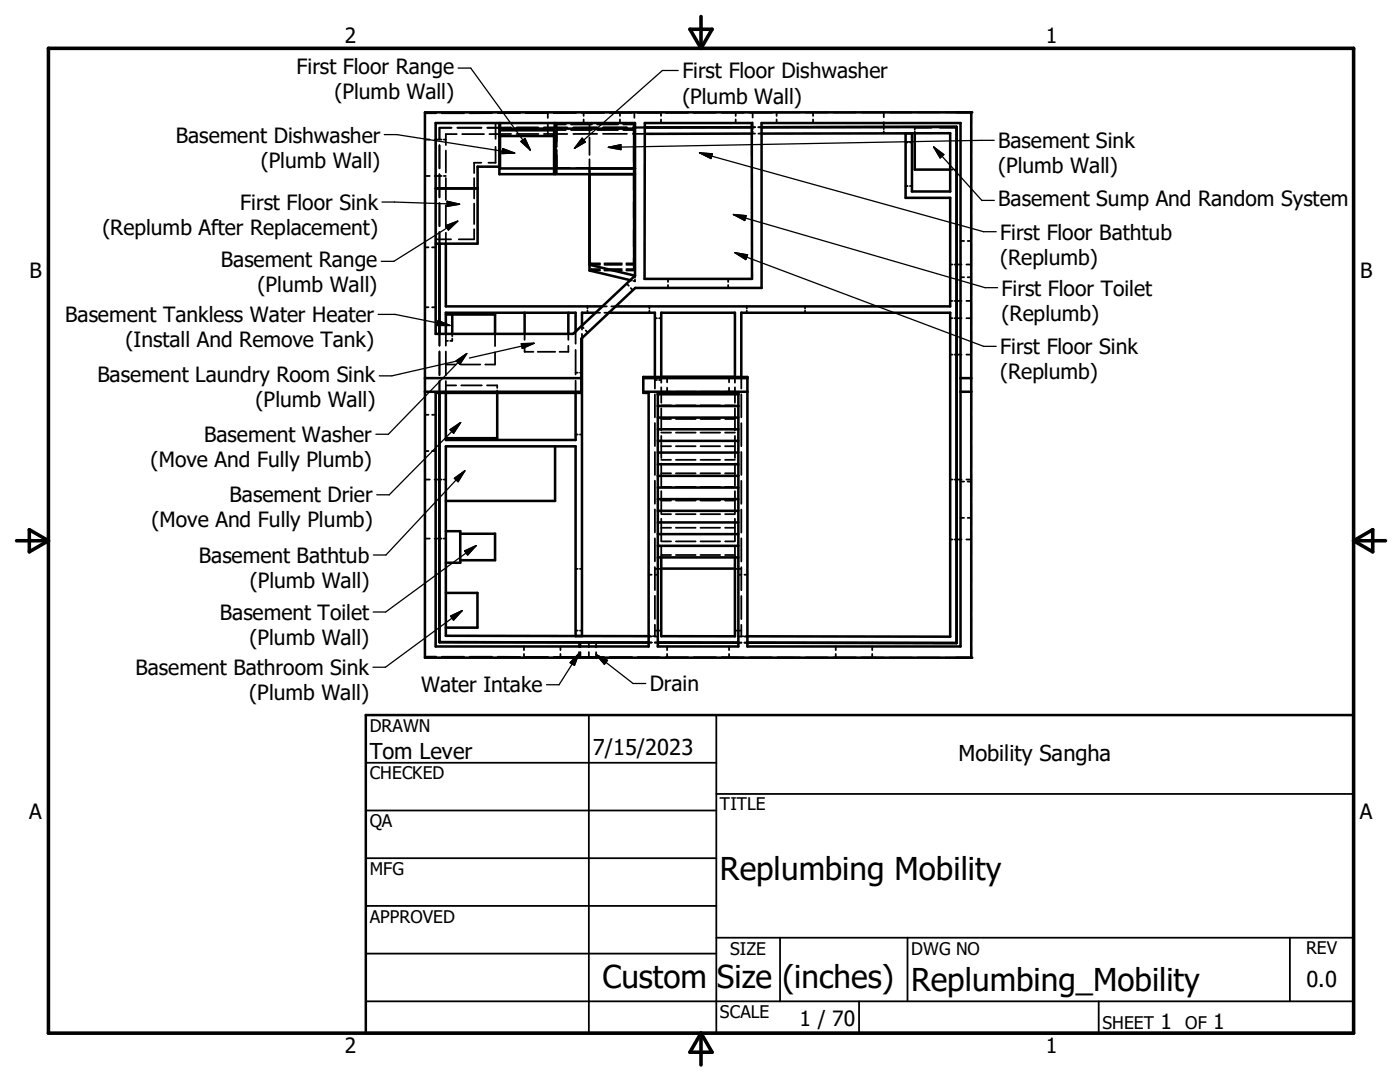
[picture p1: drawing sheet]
<svg xmlns="http://www.w3.org/2000/svg" width="279mm" height="216mm" viewBox="0 0 279 216" stroke-linecap="round" stroke-linejoin="round" font-family="sans-serif">
<g fill="none" stroke="#000" stroke-width=".51">
<path d="M84.8 22.4h109v108.8h-109zM86.9 24.6h39.8v30.4l-12.3 11.6h-27.5zM86.9 37.6h8.4M99.7 25.5h.1M99.7 33.3h-4.4v15.3h-8.4M99.7 24.6v10.2h10.9v-9.1h-10.9M99.7 27.1h10.9M99.8 24.6v1.4h10.9M110.7 25.5h.1M110.7 26.7h.1M110.7 24.6v9h-10.9v-6.5M110.8 33.6h15.9"/>
<path d="M110.8 24.6v10.2h15.9M110.8 25.7h15.9M117.6 33.6v20.4l8.2 1.9M128.7 24.6h21.3l.1 31h-21.5zM150 25.4h-21.3M150 26.7h-21.3M152 25.4l38.9-.1v103l-41.7-.1M180.7 26.6v12.9h8.9v21.6h-66.7M180.7 26.6h8.9v11.6h-7.6v-11.6M180.7 26.6l-28.7 .1M182.6 26.6v7.2h7M87.7 48.6v18"/>
<path d="M89 48.6v12.5h31.2M117.6 52.8l9.1 2.2M84.8 75.5h31.2M84.8 78.2h31.2M86.9 78.4h29.1v-10.8l10.8-10.1h25.2v-32.9h39.7v104.4h-42.5v-53.8h-20.8v3.2h1.1v50.6h-42.6zM87.7 78.4v49.7l41.8 .1M89 78.4v9.4h25.9v-9.4M89 62.8h9.8v3.8M90.3 62.8v3.8M99.2 78.4v9h-10.2M104.7 62.4v4.2M113.4 62.4v4.2"/>
<path d="M114.9 66.2v-3.8h-25.9v4.2M116.1 67.5v59.4M118.9 62.4h-2.8v2.5M121.5 62.4h9.2v12.8M128.4 75.5h20.8M128.4 78.2h20.8M131.3 78.4h16.1v50.6h-16.1zM131.3 78.7h16.1M132 75.2v-12.8h14.7v12.8M132 75.2h14.7M147.9 75.2v-12.8h41.7v64.6h-40.4M191.7 75.5h2.1"/>
<path d="M191.7 78.2h2.1M89 89.1h25.9v37.8h-25.9zM110.8 89.1v10.9h-21.8M131.3 81h16.1M131.3 83.3h16.1M131.3 85.7h16.1M131.3 88h16.1M131.3 90.3h16.1M131.3 92.6h16.1M131.3 95h16.1M131.3 97.3h16.1M131.3 99.6h16.1"/>
<path d="M89 118.3h6.3v6.9h-6.3M89 106h2.9v6.3h-2.9M91.9 106.5h6.9v5.3h-6.9M131.3 108.9h16.1M131.3 111.2h16.1M131.3 101.9h16.1M131.3 104.2h16.1M131.3 106.6h16.1M132 111.2v15.7l14.7 .1v-15.8M132 113.5h14.7M114.9 126.9h14.6M131.3 128.2h16.1"/>
<path d="M73 142.7h197.1v63.5h-197.1z"/>
</g>
<g fill="none" stroke="#000" stroke-width=".36">
<path d="M84.8 27.9h1M84.8 35.1h1M84.8 22.6h2.2M86.7 27.9h1.4M86.7 35.1h1.4M87.7 29v4.6M87.7 34.8v4.6M88.2 22.6h4.4M88.6 27.9h.4M88.6 35.1h.4M89 30v4.4M89 35.5v4.4"/>
<path d="M90.1 25.5h-2.4v2.3M91.2 26.8h-2.2v2.1M91.3 25.5h4.8M92.2 26.8h4.4M94.6 35.5v4.1M96 32.5h-1.4v2M97.3 25.5h2.4M98.2 22.6h-4.5M98.9 24.6v3.1M98.9 29.3v3.2h-1.4M99.3 22.6h4.5M99.8 26v.4"/>
<path d="M99.8 26.8v.3M102 25.5h-2.2M102 26.7l-4.3 .1M103.1 25.5h4.3M103.1 26.7h4.3M104.9 22.6h4.5M108.5 25.5h2.2M108.5 26.7h2.2M109.3 22.6v.9M109.3 24.5v1.4M109.3 26.3v.4M110.8 25.5h2.4"/>
<path d="M110.8 26.7h2.4M110.8 24.8h2.1M110.8 33.3h.1M110.8 25.9h2.1M110.8 34.4h.1M111 33.3h.1M111.1 24.8v4.5M111.1 29.9v4.5h-.1M111.1 33.5h2.6M114 24.8h4.1M114 25.9h4.1M115 22.5l-4.5 .1"/>
<path d="M116.1 22.5h4.4M116.5 22.4v.7M116.5 23.8v.8M117.6 24.8v1.8M117.6 27.4v3.5M117.6 31.8v1.7h-2.6M119.2 25.4l-4.8 .1M119.2 26.7h-4.8M119.2 24.8h4.1M119.2 25.9h4.1M120.3 26.7h4.8M120.4 25.4h4.7"/>
<path d="M123.7 22.4v.7M123.7 23.8v.8M124.4 24.8h2.1M124.4 25.9h2.1M126.1 22.5h-4.4M126.3 25.4h2.4M126.3 26.7h2.4M126.5 24.6v29.1M126.6 22.5v1M126.6 24.5v1.3M126.6 26.3v.4M127.3 22.5h4.4"/>
<path d="M131.9 22.4v.7M131.9 23.8v.8M132.8 22.5h4.5M142.9 22.5h-4.5M144 22.5h4.5M146.8 22.4v.7M146.8 23.8v.8M149.6 22.5h4.4M150 25.4h.7M150 26.7h.7M150.2 22.5v1M150.2 24.4v1.4"/>
<path d="M150.2 26.2v.5M151.3 25.4h.7M151.3 26.7h.7M155 22.4v.7M155 23.8v.8M155.2 22.5h4.4M160.8 22.5h4.4M162.3 22.4v.7M162.3 23.8v.8M170.8 22.4l-4.5 .1M171.9 22.4h4.5M176.4 22.4v1"/>
<path d="M176.4 24.4v1.4M176.4 26.2v.4M177.5 22.4h4.5M180.7 37.1h.5M180.7 28.4h.5M181.6 37.1h.4M181.6 28.4h.4M182.6 26.2v.4M183.1 22.4h4.5M185.9 25.5h-3.3v.4M187.6 25.5h3.3M188.7 22.4h2.2"/>
<path d="M189.6 33.8h.5M190.5 33.8h.4M193.8 22.4v2.3M193.8 25.8v4.6M193.8 31.6v4.6M193.8 37.3v4.6M84.8 49.4h.7M86.2 49.4h.7M86.9 47.8h3.1M87.7 40.5v4.6M87.7 46.3v2.3M89 41v4.3"/>
<path d="M89 46.4v2.2M94.6 45.7v2.1h-3.1M94.6 40.6v4.1M118 52.8h1.8M118 53.9v.1h1.8M119.8 52.6h-1.8v.1M119.8 53.7h-1.8v.1M120.6 52.6h3.5M120.6 53.7h3.5M120.6 52.8h3.5M120.6 54h3.5M125 52.6h1.7"/>
<path d="M125 53.7h1.7M125 52.8h1.7M125 54h1.7M125 56.6l.5 .4M125.8 55.9l.3 .1M125.9 57.5l.4 .4M126.7 55.8v.3h-.3M126.7 55v.4M133.3 55.6v.7M133.3 56.9v.6M145.3 55.6v.7M145.3 56.9v.6"/>
<path d="M189.6 52.8h.5M190.5 52.8h1.4M191.7 55.3h.7M191.7 48.1h.7M192.9 52.8h.9M193.1 55.3h.7M193.1 48.1h.7M193.8 43v4.6M193.8 48.8v4.5M193.8 54.5v4.6M84.8 61.3h.7M86.2 61.3h.7"/>
<path d="M87.7 66.6v2.4M87.7 70.1v4.8M87.7 76v2.4M89 66.6v2.4M89 70.1v4.8M89 76v2.4M89 76.9h2M89 72.7h1.9M89 68h.4M90.3 66.6v.5M90.3 67.6v.4h-.5M91.9 72.7h3.9"/>
<path d="M92.1 76.9h4.1M97.2 76.9h2v.5M98.8 66.6v2.5M98.8 70.3v2.4h-2M99.2 77.9v.5M104.7 69v1.2h1.8M104.7 66.6v1.2M107.3 70.2h3.5M113.4 66.6v1.2M113.4 69v1.2h-1.7M114.9 66.2v2.4M114.9 69.8v4.9"/>
<path d="M114.9 76v2.4M114.9 74.4h.4M115.7 74.4h.4M116.1 65l.4 .5M116.1 64.9v.9M116.1 66.6v.9M116.9 65.9l.4 .5M117.2 61.1v.5M117.2 62v.4M118.9 62.4h.9M120.2 61.1h.9M120.6 62.4h.9"/>
<path d="M122 61.1h.9M129.6 61.1v.5M129.6 62v.4M130.7 75.8h.4M130.7 63.5h.4M130.7 75.2v2.3M130.7 78.7v4.6M131.5 75.8h.5M131.5 63.5h.5M132 75.2v.1M132 75.4v1M132 77.3v3.1"/>
<path d="M132 78.2h1.9M133.1 75.2v1.1M133.1 77.4v1M134.9 78.2h3.9M139.8 78.2h3.9M144.7 78.2h2M145.5 75.2v1.1M145.5 77.4v1M146.7 75.2v.1M146.7 75.4v1M146.7 77.3v3.1M147.9 75.2v2.3"/>
<path d="M147.9 78.7v4.6M149 61.1v.5M149 62v.4M160.7 61.1v.5M160.7 62v.4M189.6 63.5h.5M189.6 60h.5M189.6 70.8h.5M190.5 63.5h1.4M190.5 60h1.4M190.5 70.8h1.4M192.9 63.5h.9"/>
<path d="M192.9 60h.9M192.9 70.8h.9M193.8 60.2v4.6M193.8 65.9v4.6M193.8 71.7v4.5M193.8 77.4v4.6M84.8 95.7h1M84.8 82.8h.7M84.8 90h.7M86.2 82.8h.7M86.2 90h.7M86.7 95.7h1.4"/>
<path d="M88.6 95.7h.4M114.9 86.7h.4M115.7 86.7h.4M130.7 84.4v4.6M130.7 90.2v4.6M130.7 95.9v4.6M132 81.5v4.4M132 87v4.4M132 92.5v4.4M132 98v4.4M132 80.9h1.9M132 83.6h1.9"/>
<path d="M132 86.3h1.9M132 89h1.9M132 91.8h1.9M132 94.4h1.9M132 97.2h1.9M132 99.9h1.9M134.9 80.9h3.9M134.9 83.6h3.9M134.9 86.3h3.9M134.9 89h3.9M134.9 91.8h3.9M134.9 94.4h3.9"/>
<path d="M134.9 97.2h3.9M134.9 99.9h3.9M139.8 80.9h3.9M139.8 83.6h3.9M139.8 86.3h3.9M139.8 89h3.9M139.8 91.8h3.9M139.8 94.4h3.9M139.8 97.2h3.9M139.8 99.9h3.9M144.7 80.9h2M144.7 83.6h2"/>
<path d="M144.7 86.3h2M144.7 89h2M144.7 91.8h2M144.7 94.4h2M144.7 97.2h2M144.7 99.9h2M146.7 81.5v4.4M146.7 87v4.4M146.7 92.5v4.4M146.7 98v4.4M147.9 84.4v4.6M147.9 90.2v4.6"/>
<path d="M147.9 95.9v4.6M189.6 95.7h.5M190.5 95.7h1.4M191.7 96.1h.7M192.9 95.7h.9M193.1 96.1h.7M193.8 83.1v4.6M193.8 88.8v4.6M193.8 94.6v4.6M84.8 107.5h1M86.7 107.5h1.4M88.6 107.5h.4"/>
<path d="M114.9 113.5h.4M115.7 113.5h.4M129.5 114.7h.6M130.7 114.7h.6M130.7 101.7v4.5M130.7 107.4v4.6M130.7 113.2v4.6M130.7 118.9v4.6M130.7 113.5h.4M131.5 113.5h.5M132 103.5v4.4M132 109v2.2"/>
<path d="M132 110.7h1.9M132 102.6h1.9M132 105.3h1.9M132 108h1.9M134.9 110.7h3.9M134.9 102.6h3.9M134.9 105.3h3.9M134.9 108h3.9M139.8 110.7h3.9M139.8 102.6h3.9M139.8 105.3h3.9M139.8 108h3.9"/>
<path d="M144.7 110.7h2M144.7 102.6h2M144.7 105.3h2M144.7 108h2M146.7 103.5v4.4M146.7 109v2.2M146.7 113.5h.4M147.4 114.7h.6M147.5 113.5h.4M147.9 101.7v4.6M147.9 107.4v4.6M147.9 113.2v4.6"/>
<path d="M147.9 118.9v4.6M148.6 114.7h.6M189.6 107.6h.5M190.5 107.6h1.4M191.7 103.3h.7M192.9 107.6h.9M193.1 103.3h.7M193.8 100.3v4.6M193.8 106v4.6M193.8 111.8v4.5M193.8 117.5v4.6M84.8 131h2.2"/>
<path d="M88.2 131.1h4.4M93.7 131.1h4.5M99.3 131.1h4.5M104.6 129v.7M104.6 130.5v.7M104.9 131.1h4.5M110.5 131.1h4.5M111.8 129v.7M111.8 130.5v.7M114.9 125.8h.4M115.6 128.2v.9M115.6 130.1v1"/>
<path d="M115.7 125.8h.4M115.8 130.1v1M115.8 128.2v.9M116.1 131.1h4.4M117.5 128.2v.9M117.5 130.1v1M119 128.2v1M119 130.1v1M121.7 131.1h4.4M127.3 131.1h4.4M129.5 126.9h.4M129.5 128.2h.6"/>
<path d="M129.5 127h.6M130.7 128.2h.6M130.7 127h.6M130.7 124.7v2.2h-.4M130.7 125.8h.4M131.5 125.8h.5M132.8 131.1h4.5M133.1 129v.7M133.1 130.5v.7M138.4 131.1h4.5M144 131.1l4.5 .1M145.5 129v.7"/>
<path d="M145.5 130.5v.7M146.7 125.8h.4M147.4 128.2h.6M147.4 127h.6M147.5 125.8h.4M147.9 124.7v2.3h.4M148.6 128.2h.6M148.6 127h.6M148.8 127h.4M149.6 131.2h4.4M155.2 131.2h4.4M160.8 131.2h4.4"/>
<path d="M166.3 131.2h4.5M166.8 129v.7M166.8 130.5v.7M171.9 131.2h4.5M174.1 129v.7M174.1 130.5v.7M177.5 131.2h4.5M183.1 131.2h4.5M188.7 131.2h2.2M193.8 123.2v4.6M193.8 128.9v2.3M73 152.2h70"/>
<path d="M117.5 142.7v63.5M143 158.4h127.1M143 142.7v63.5M73 161.7h70M73 171.2h70M73 180.8h70M73 190.3h70M73 199.8h197.1M143 187.1h127.1M155.7 187.1v12.7M171.4 199.8v6.4M181.1 187.1v12.7"/>
<path d="M219.3 199.8v6.4M257.4 187.1v12.7"/>
</g>
<g fill="#000">
<circle cx="193.8" cy="22.4" r=".25"/>
<circle cx="193.8" cy="131.2" r=".25"/>
</g>
<path d="M9.7 9.6h260.4v196.6h-260.4zM137.7 5.8h4.4l-2.2 3.8zM139.9 3.3v6.3M3.3 107.9h6.4M5.8 105.7l3.9 2.2-3.9 2.2zM270.1 107.9h6.4M270.1 107.9l3.9-2.2v4.4zM139.9 206.2v6.3M139.9 206.2l2.2 3.8h-4.4z" fill="none" stroke="#000" stroke-width=".71"/>
<g fill="none" stroke="#000" stroke-width=".25">
<path d="M91.4 13.6h2.5l11.9 16.4M135.4 14.1h-3.2l-17.6 15.5M76.7 26.9h2.5l23.5 3.6M100.3 29.7l2.4 .8-2.5 .1zM104 28.2l.8-.6 1 2.4zM116.2 27.6l.6 .7-2.2 1.3zM121.4 29.4l2.5-.5v1zM139.6 30.5l56.7 15.7h2.5M139.6 30.5l2.6 .2-.3 .9zM186.3 29.3l9.6 10.7h2.5M186.3 29.3l2.1 1.5-.8 .7zM198.4 28l-77 1.4"/>
<path d="M76.2 40.3l15.5 .4M89 45l2.3-.9-1.8 1.8zM89.2 40.2l2.5 .5-2.5 .5zM91.3 44.1l-12.7 8h-2.5M146.4 42.8l50.2 14.6h2.5M146.4 42.8l2.5 .2-.3 1zM146.7 50.4l49.6 18.7h2.5M146.7 50.4l2.5 .5-.4 .9zM75.5 62.7h3.4l10.9 2.2M87.4 64l2.4 .9h-2.6zM91 72l2.1-1.4-1.3 2.1zM91.2 72l-13 3h-2.5"/>
<path d="M93.1 70.6l-15.6 16.1h-2.5M104 68.6l2.6-.1-2.4 1zM106.6 68.5l-12.9 2.9M89.8 85.7l2.1-1.4-1.4 2.1zM90.7 95.4l2.1-1.5-1.4 2.2zM91.9 84.3l-14.2 14.4h-2.5M92.8 93.9l-15.8 16.8h-2.5M92.7 109.9l2.3-1-1.7 1.8zM95 108.9l-18 13.2h-2.5M89.9 122.9l2.3-1.1-1.7 1.9zM92.2 121.8l-15.3 11.3h-2.5M115.6 130.4l-4 6.2h-2.5"/>
<path d="M115.6 130.4l-1 2.4-.8-.6zM119 130.6l7.3 5.8h2.6M119 130.6l2.2 1.2-.6 .8z"/>
</g>
<g fill="#000" stroke="#000" stroke-width=".25">
<path d="M100.3 29.7l2.4 .8-2.5 .1zM104 28.2l.8-.6 1 2.4zM116.2 27.6l.6 .7-2.2 1.3zM121.4 29.4l2.5-.5v1zM139.6 30.5l2.6 .2-.3 .9zM186.3 29.3l2.1 1.5-.8 .7zM89.2 40.2l2.5 .5-2.5 .5zM89 45l2.3-.9-1.8 1.8zM146.4 42.8l2.5 .2-.3 1zM146.7 50.4l2.5 .5-.4 .9zM87.4 64l2.4 .9h-2.6zM91 72l2.1-1.4-1.3 2.1z"/>
<path d="M104 68.6l2.6-.1-2.4 1zM89.8 85.7l2.1-1.4-1.4 2.1zM90.7 95.4l2.1-1.5-1.4 2.2zM92.7 109.9l2.3-1-1.7 1.8zM89.9 122.9l2.3-1.1-1.7 1.9zM115.6 130.4l-1 2.4-.8-.6zM119 130.6l2.2 1.2-.6 .8z"/>
</g>
<g font-size="6.3">
<text x="143.7" y="175.6">Replumbing Mobility</text>
<text x="120.2" y="197.1">Custom Size (inches)</text>
<text x="181.9" y="197.7">Replumbing_Mobility</text>
</g>
<g font-size="4.4">
<text x="73.8" y="151.4">Tom Lever</text>
<text x="118.3" y="150.7">7/15/2023</text>
<text x="191.3" y="151.8">Mobility Sangha</text>
<text x="260.7" y="196.9">0.0</text>
</g>
<g font-size="4.2">
<text x="68.8" y="8.7">2</text>
<text x="208.7" y="8.7">1</text>
<text x="59.2" y="14.7">First Floor Range</text>
<text x="136.2" y="15.6">First Floor Dishwasher</text>
<text x="66.8" y="19.8">(Plumb Wall)</text>
<text x="136.2" y="20.7">(Plumb Wall)</text>
<text x="35.1" y="28.4">Basement Dishwasher</text>
<text x="199.2" y="29.5">Basement Sink</text>
<text x="52" y="33.4">(Plumb Wall)</text>
<text x="199.2" y="34.6">(Plumb Wall)</text>
<text x="47.9" y="41.9">First Floor Sink</text>
<text x="199.2" y="41.2">Basement Sump And Random System</text>
<text x="20.4" y="46.9">(Replumb After Replacement)</text>
<text x="199.6" y="47.8">First Floor Bathtub</text>
<text x="44.1" y="53.3">Basement Range</text>
<text x="199.6" y="52.8">(Replumb)</text>
<text x="5.9" y="55.5">B</text>
<text x="51.4" y="58.2">(Plumb Wall)</text>
<text x="199.9" y="59">First Floor Toilet</text>
<text x="271.4" y="55.5">B</text>
<text x="13" y="64.3">Basement Tankless Water Heater</text>
<text x="199.9" y="64">(Replumb)</text>
<text x="25" y="69.3">(Install And Remove Tank)</text>
<text x="199.6" y="70.7">First Floor Sink</text>
<text x="19.4" y="76.2">Basement Laundry Room Sink</text>
<text x="199.6" y="75.7">(Replumb)</text>
<text x="51" y="81.2">(Plumb Wall)</text>
<text x="40.8" y="88.2">Basement Washer</text>
<text x="30.1" y="93.2">(Move And Fully Plumb)</text>
<text x="45.8" y="100.2">Basement Drier</text>
<text x="30.3" y="105.2">(Move And Fully Plumb)</text>
<text x="39.7" y="112.3">Basement Bathtub</text>
<text x="49.8" y="117.3">(Plumb Wall)</text>
<text x="43.9" y="123.7">Basement Toilet</text>
<text x="49.8" y="128.7">(Plumb Wall)</text>
<text x="27.1" y="134.7">Basement Bathroom Sink</text>
<text x="129.7" y="137.9">Drain</text>
<text x="49.7" y="139.7">(Plumb Wall)</text>
<text x="84" y="138.2">Water Intake</text>
<text x="5.8" y="163.4">A</text>
<text x="271.4" y="163.4">A</text>
<text x="159.6" y="204.7">1 / 70</text>
<text x="231.6" y="205.3">1</text>
<text x="242.1" y="205.3">1</text>
<text x="68.8" y="210.2">2</text>
<text x="208.7" y="210.2">1</text>
</g>
<g font-size="3.5">
<text x="73.8" y="146">DRAWN</text>
<text x="73.8" y="155.5">CHECKED</text>
<text x="143.7" y="161.7">TITLE</text>
<text x="73.8" y="165.1">QA</text>
<text x="73.8" y="174.6">MFG</text>
<text x="73.8" y="184.1">APPROVED</text>
<text x="145.7" y="190.5">SIZE</text>
<text x="181.9" y="190.5">DWG NO</text>
<text x="260.6" y="190.4">REV</text>
<text x="143.7" y="203.1">SCALE</text>
<text x="220" y="205.3">SHEET</text>
<text x="236.5" y="205.3">OF</text>
</g>
</svg>
